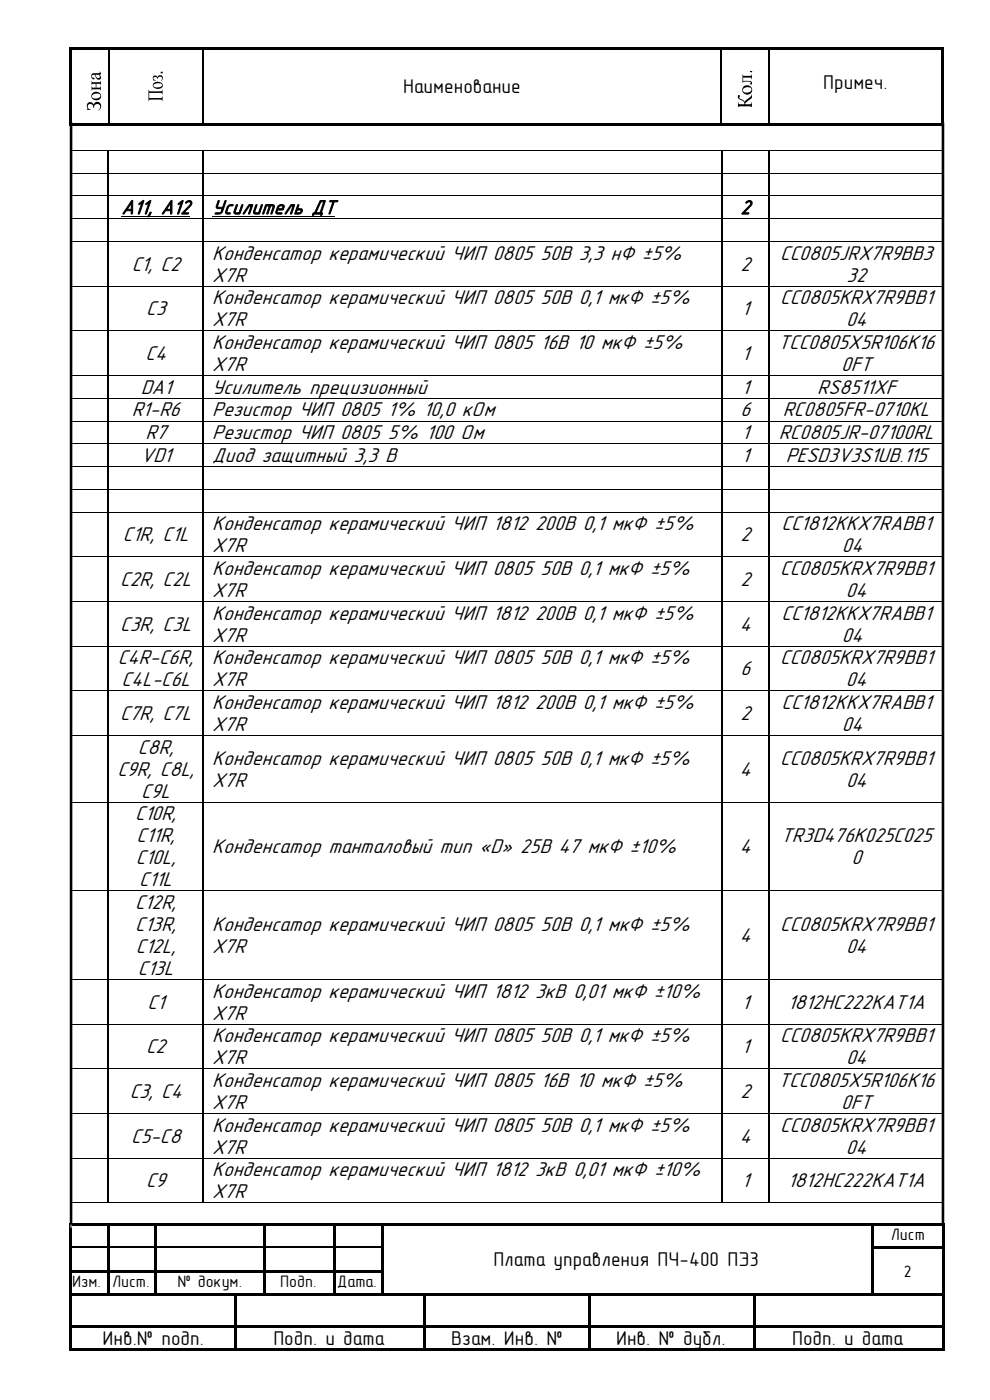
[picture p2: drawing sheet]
<svg xmlns="http://www.w3.org/2000/svg" width="210mm" height="297mm" viewBox="0 0 210 297" stroke-linecap="round" stroke-linejoin="round" font-family="sans-serif">
<g fill="#000">
<path d="M14.8 10h.5v.5h-.5zM14.8 10.5h.5v15.7h-.5zM15.3 10h7.6v.5h-7.6zM19.4 17.2l.2 .2h.3h1.3l.2-.2v.9l-.2-.3h-.8v.8h.8l.2-.3v.9l-.2-.2-.3-.1-1.3 .1-.2 .2v-.9l.2 .3h.7v-.8h-.7l-.2 .3zM22.9 10.5h.3zM22.9 10h.5v.5h-.5zM23.4 10h19.5v.5h-19.5zM31.5 19l.2 .3 .3 .1h2.2l.3-.4v1.1l-.3-.4h-2.5v1.1h2.5l.3-.3v1l-.2-.3-.4-.1h-2.1l-.3 .4zM32.5 16.2a.5 .5 0 0 1 .9 .2 .6 .6 0 0 1 1-.3 .6 .6 0 0 1-.3 1 .46 .46 0 0 0 .1-.8 .46 .46 0 0 0-.7 .4h-.2a.38 .38 0 0 0-.3-.4 .38 .38 0 0 0-.4 .4 .38 .38 0 0 0 .5 .3l-.6 .1zM42.9 10.5h.2zM42.9 10h.5v.5h-.5zM43.4 10h109.5v.5h-109.5z"/>
<path d="M152.9 10.5h.3zM152.9 10h.5v.5h-.5zM153.4 10h9.5v.5h-9.5zM157.5 15.8l.2 .3h.3h1.3l.2-.3v1l-.3-.3h-1.6v.7h1.1a.53 .53 0 0 1 .7 .1 .53 .53 0 0 1 0 .6 .25 .25 0 0 1-.3-.1 .25 .25 0 0 1 .2-.3l-1.2-.2a.33 .33 0 0 0-.4 0 .33 .33 0 0 0-.1 .3zM159.1 15.1h.4a.21 .21 0 0 1-.2 .3 .21 .21 0 0 1-.2-.3zM162.9 10.5h.3zM162.9 10h.5v.5h-.5zM163.4 10h36.4v.5h-36.4zM199.8 10h.5v.5h-.5zM199.8 10.5h.5v15.7h-.5zM14.8 26.2h.5v.5h-.5zM14.9 31.8h.2v.2h-.2z"/>
<path d="M14.9 36.7h.2v.1h-.2zM15.3 26.2h7.6v.5h-7.6zM18.6 21.9a.74 .74 0 0 1 1.3 .3 .86 .86 0 0 1 1.2-.5 .86 .86 0 0 1 .2 1.4l-.5 .3a.68 .68 0 0 0 .5-.9 .68 .68 0 0 0-.9-.4 .68 .68 0 0 0-.5 .8h-.1a.62 .62 0 0 0-.6-.9 .62 .62 0 0 0-.4 1l.5 .3h-.9l.1-.1a1.37 1.37 0 0 1 .1-1.3zM22.8 31.8h.2v.2h-.2zM22.8 36.7h.4v.1h-.4zM22.9 26.2h.5v.5h-.5zM23.4 26.2h19.5v.5h-19.5zM42.9 26.2h.5v.5h-.5zM42.9 31.8h.2v.2h-.2zM42.9 36.7h.4v.1h-.4zM43.4 26.2h109.5v.5h-109.5zM152.9 26.2h.5v.5h-.5z"/>
<path d="M153 31.8h.2v.2h-.2zM153 36.7h.3v.1h-.3zM153.4 26.2h9.5v.5h-9.5zM156.6 20.2a.28 .28 0 0 1 .4 .1 .28 .28 0 0 1-.2 .4l.1 .2 .7 .3 .4 .4 1.3-1.2 .1-.4 .1 .8a2.83 2.83 0 0 0-1.4 1.2l.9 .1a.35 .35 0 0 0 .3-.1 .35 .35 0 0 0 .1-.3l.1 1-.5-.1h-2.1l-.4 .1 .1-1a.35 .35 0 0 0 .1 .3 .35 .35 0 0 0 .4 .1h.8v-.3l-.4-.4-.8-.4-.2-.4zM162.9 31.8h.1v.2h-.1zM162.9 36.7h.3v.1h-.3zM162.9 26.2h.5v.5h-.5zM163.4 26.2h36.4v.5h-36.4zM199.8 26.2h.5v.5h-.5zM200.2 31.8h.1v.2h-.1zM200.2 36.7h.1v.1h-.1zM14.9 41.5h.2v.2h-.2z"/>
<path d="M14.9 46.3h.2v.2h-.2zM14.9 51.1h.2v.2h-.2zM22.8 41.5h.4v.2h-.4zM22.8 46.3h.4v.2h-.4zM22.8 51.1h.4v.2h-.4zM42.9 41.5h.4v.2h-.4zM42.9 46.3h.4v.2h-.4zM42.9 51.1h.4v.2h-.4zM153 41.5h.3v.2h-.3zM153 46.3h.3v.2h-.3zM153 51.1h.3v.2h-.3zM162.9 41.5h.3v.2h-.3z"/>
<path d="M162.9 46.3h.3v.2h-.3zM162.9 51.1h.3v.2h-.3zM200.2 41.5h.1v.2h-.1zM200.2 46.3h.1v.2h-.1zM200.2 51.1h.1v.2h-.1zM14.9 60.6h.2v.2h-.2zM14.9 70.1h.2v.2h-.2zM14.9 79.6h.2v.2h-.2zM22.8 60.6h.4v.2h-.4zM22.8 70.1h.4v.2h-.4zM22.8 79.6h.4v.2h-.4zM42.9 60.6h.4v.2h-.4z"/>
<path d="M42.9 70.1h.4v.2h-.4zM42.9 79.6h.4v.2h-.4zM153 60.6h.3v.2h-.3zM153 70.1h.3v.2h-.3zM153 79.6h.3v.2h-.3zM162.9 60.6h.3v.2h-.3zM162.9 70.1h.3v.2h-.3zM162.9 79.6h.3v.2h-.3zM200.2 60.6h.1v.2h-.1zM200.2 70.1h.1v.2h-.1zM200.2 79.6h.1v.2h-.1zM14.9 84.4h.2v.2h-.2z"/>
<path d="M14.9 89.2h.2v.2h-.2zM14.9 94.1h.2v.1h-.2zM14.9 98.9h.2v.2h-.2zM22.8 84.4h.4v.2h-.4zM22.8 89.2h.4v.2h-.4zM22.8 94.1h.4v.1h-.4zM22.8 98.9h.4v.2h-.4zM42.9 84.4h.4v.2h-.4zM42.9 89.2h.4v.2h-.4zM42.9 94.1h.4v.1h-.4zM42.9 98.9h.4v.2h-.4zM153 84.4h.3v.2h-.3z"/>
<path d="M153 89.2h.3v.2h-.3zM153 94.1h.3v.1h-.3zM153 98.9h.3v.2h-.3zM162.9 84.4h.3v.2h-.3zM162.9 89.2h.3v.2h-.3zM162.9 94.1h.3v.1h-.3zM162.9 98.9h.3v.2h-.3zM200.2 84.4h.1v.2h-.1zM200.2 89.2h.1v.2h-.1zM200.2 94.1h.1v.1h-.1zM200.2 98.9h.1v.2h-.1zM14.9 103.7h.2v.2h-.2z"/>
<path d="M14.9 108.5h.2v.2h-.2zM14.9 118h.2v.2h-.2zM22.8 103.7h.4v.2h-.4zM22.8 108.5h.4v.2h-.4zM22.8 118h.4v.2h-.4zM42.9 103.7h.4v.2h-.4zM42.9 108.5h.4v.2h-.4zM42.9 118h.4v.2h-.4zM153 103.7h.3v.2h-.3zM153 108.5h.3v.2h-.3zM153 118h.3v.2h-.3zM162.9 103.7h.3v.2h-.3z"/>
<path d="M162.9 108.5h.3v.2h-.3zM162.9 118h.3v.2h-.3zM200.2 103.7h.1v.2h-.1zM200.2 108.5h.1v.2h-.1zM200.2 118h.1v.2h-.1zM14.9 127.5h.2v.2h-.2zM14.9 137h.2v.2h-.2zM22.8 127.5h.4v.2h-.4zM22.8 137h.4v.2h-.4zM42.9 127.5h.4v.2h-.4zM42.9 137h.4v.2h-.4zM153 127.5h.3v.2h-.3z"/>
<path d="M153 137h.3v.2h-.3zM162.9 127.5h.3v.2h-.3zM162.9 137h.3v.2h-.3zM200.2 127.5h.1v.2h-.1zM200.2 137h.1v.2h-.1zM14.9 146.5h.2v.1h-.2zM14.9 156h.2v.1h-.2zM22.8 146.5h.4v.1h-.4zM22.8 156h.4v.1h-.4zM42.9 146.5h.4v.1h-.4zM42.9 156h.4v.1h-.4zM153 146.5h.3v.1h-.3z"/>
<path d="M153 156h.3v.1h-.3zM162.9 146.5h.3v.1h-.3zM162.9 156h.3v.1h-.3zM200.2 146.5h.1v.1h-.1zM200.2 156h.1v.1h-.1zM14.9 170.1h.2v.2h-.2zM22.8 170.1h.4v.2h-.4zM42.9 170.1h.4v.2h-.4zM153 170.1h.3v.2h-.3zM162.9 170.1h.3v.2h-.3zM200.2 170.1h.1v.2h-.1zM14.9 188.9h.2v.2h-.2z"/>
<path d="M22.8 188.9h.4v.2h-.4zM42.9 188.9h.4v.2h-.4zM153 188.9h.3v.2h-.3zM162.9 188.9h.3v.2h-.3zM200.2 188.9h.1v.2h-.1zM14.9 207.7h.2v.2h-.2zM14.9 217.2h.2v.1h-.2zM22.8 207.7h.4v.2h-.4zM22.8 217.2h.4v.1h-.4zM42.9 207.7h.4v.2h-.4zM42.9 217.2h.4v.1h-.4zM153 207.7h.3v.2h-.3z"/>
<path d="M153 217.2h.3v.1h-.3zM162.9 207.7h.3v.2h-.3zM162.9 217.2h.3v.1h-.3zM200.2 207.7h.1v.2h-.1zM200.2 217.2h.1v.1h-.1zM14.9 226.7h.2v.1h-.2zM14.9 236.1h.2v.2h-.2zM22.8 226.7h.4v.1h-.4zM22.8 236.1h.4v.2h-.4zM42.9 226.7h.4v.1h-.4zM42.9 236.1h.4v.2h-.4zM153 226.7h.3v.1h-.3z"/>
<path d="M153 236.1h.3v.2h-.3zM162.9 226.7h.3v.1h-.3zM162.9 236.1h.3v.2h-.3zM200.2 226.7h.1v.1h-.1zM200.2 236.1h.1v.2h-.1zM14.8 259.5h.5v.5h-.5zM14.9 245.6h.2v.2h-.2zM14.9 255.1h.2v.2h-.2zM15.3 259.5h7.5v.5h-7.5zM22.8 260h.5zM22.8 259.5h.5v.5h-.5zM22.8 245.6h.4v.2h-.4z"/>
<path d="M22.8 255.1h.2v.2h-.2zM23.3 259.5h9.5v.5h-9.5zM32.8 260h.5zM32.8 259.5h.5v.5h-.5zM33.3 259.5h22.5v.5h-22.5zM42.9 245.6h.4v.2h-.4zM42.9 255.1h.2v.2h-.2zM55.8 260h.5zM55.8 259.5h.5v.5h-.5zM56.3 259.5h14.5v.5h-14.5zM70.8 260h.5zM70.8 259.5h.5v.5h-.5z"/>
<path d="M71.3 259.5h9.5v.5h-9.5zM80.8 260h.5zM80.8 259.5h.5v.5h-.5zM81.3 259.5h103.5v.5h-103.5zM153 245.6h.3v.2h-.3zM153 255.1h.2v.2h-.2zM162.9 245.6h.3v.2h-.3zM162.9 255.1h.1v.2h-.1zM184.8 260h.5zM184.8 259.5h.5v.5h-.5zM185.3 259.5h14.6v.5h-14.6zM199.9 259.5h.5v.5h-.5z"/>
<path d="M200.2 245.6h.1v.2h-.1zM200.2 255.1h.1v.2h-.1zM14.8 260h.5v4.5h-.5zM14.8 264.5h.5v.5h-.5zM14.8 265h.5v4.4h-.5zM14.8 269.4h.5v.6h-.5zM14.8 270h.5v4.4h-.5zM14.8 274.4h.5v.6h-.5zM14.8 275h.5v6.1h-.5zM15.3 269.4h7.5v.5h-7.5zM15.3 274.4h7.5v.5h-7.5zM22.8 260h.5v4.5h-.5z"/>
<path d="M22.8 264.5h.5v.5h-.5zM22.8 265h.5v4.4h-.5zM22.8 269.4h.5v.6h-.5zM22.8 270h.5v4.4h-.5zM22.8 274.4h.5v.5h-.5zM23.3 269.4h9.5v.5h-9.5zM23.3 274.4h9.5v.5h-9.5zM32.8 260h.5v4.5h-.5zM32.8 264.5h.5v.5h-.5zM32.8 265h.5v4.4h-.5zM32.8 269.4h.5v.6h-.5zM32.8 270h.5v4.4h-.5z"/>
<path d="M32.8 274.4h.5v.5h-.5zM33.3 269.4h22.5v.5h-22.5zM33.3 274.4h16.5v.5h-16.5zM49.8 274.9l.5 .1zM49.8 274.4h.5v.5h-.5zM49.8 275h.5v6.1h-.5zM50.3 274.4h5.5v.5h-5.5zM55.8 260h.5v4.5h-.5zM55.8 264.5h.5v.5h-.5zM55.8 265h.5v4.4h-.5zM55.8 269.4h.5v.6h-.5zM55.8 270h.5v4.4h-.5z"/>
<path d="M55.8 274.4h.5v.5h-.5zM56.3 269.4h14.5v.5h-14.5zM56.3 274.4h14.5v.5h-14.5zM70.8 260h.5v4.5h-.5zM70.8 264.5h.5v.5h-.5zM70.8 265h.5v4.4h-.5zM70.8 269.4h.5v.6h-.5zM70.8 270h.5v4.4h-.5zM70.8 274.4h.5v.5h-.5zM71.3 269.4h9.5v.5h-9.5zM71.3 274.4h9.5v.5h-9.5zM80.8 260h.5v4.5h-.5z"/>
<path d="M80.8 264.5h.5v.5h-.5zM80.8 265h.5v4.4h-.5zM80.8 269.4h.5v.6h-.5zM80.8 270h.5v4.4h-.5zM80.8 274.4h.5v.5h-.5zM81.3 274.4h8.5v.5h-8.5zM89.8 274.9l.5 .1zM89.8 274.4h.5v.5h-.5zM89.8 275h.5v6.1h-.5zM90.3 274.4h34.5v.5h-34.5zM124.8 274.9l.5 .1zM124.8 274.4h.5v.5h-.5z"/>
<path d="M124.8 275h.5v6.1h-.5zM125.3 274.4h34.5v.5h-34.5zM159.8 274.9l.5 .1zM159.8 274.4h.5v.5h-.5zM159.8 275h.5v6.1h-.5zM160.3 274.4h24.5v.5h-24.5zM184.8 260h.5v4.5h-.5zM184.8 264.5h.5v.5h-.5zM184.8 265h.5v4.4h-.5zM184.8 269.4h.5v.6h-.5zM184.8 270h.5v4.4h-.5zM184.8 274.4h.5v.5h-.5z"/>
<path d="M185.3 264.5h14.6v.5h-14.6zM185.3 274.4h14.6v.5h-14.6zM199.9 260h.5v4.5h-.5zM199.9 264.5h.5v.5h-.5zM199.9 265h.5v4.4h-.5zM199.9 269.4h.5v.6h-.5zM199.9 270h.5v4.4h-.5zM199.9 274.4h.5v.6h-.5zM199.9 275h.5v6.1h-.5zM14.8 281.1h.5v.5h-.5zM14.8 281.6h.5v4.4h-.5zM14.8 286h.5v.6h-.5z"/>
<path d="M15.3 281.1h34.5v.5h-34.5zM15.3 286h34.5v.6h-34.5zM49.8 281.1h.5v.5h-.5zM49.8 281.6h.5v4.4h-.5zM49.8 286h.5v.6h-.5zM50.3 281.1h39.5v.5h-39.5zM50.3 286h39.5v.6h-39.5zM89.8 281.1h.5v.5h-.5zM89.8 281.6h.5v4.4h-.5zM89.8 286h.5v.6h-.5zM90.3 281.1h34.5v.5h-34.5zM90.3 286h34.5v.6h-34.5z"/>
<path d="M124.8 281.1h.5v.5h-.5zM124.8 281.6h.5v4.4h-.5zM124.8 286h.5v.6h-.5zM125.3 281.1h34.5v.5h-34.5zM125.3 286h34.5v.6h-34.5zM159.8 281.1h.5v.5h-.5zM159.8 281.6h.5v4.4h-.5zM159.8 286h.5v.6h-.5zM160.3 281.1h39.6v.5h-39.6zM160.3 286h39.6v.6h-39.6zM199.9 281.1h.5v.5h-.5zM199.9 281.6h.5v4.4h-.5z"/>
<path d="M199.9 286h.5v.6h-.5z"/>
<path d="M19.5 15.6l1.6-.1-.1-.3a.34 .34 0 0 1 .4 .3 .34 .34 0 0 1-.3 .4l.2 .2a.54 .54 0 0 1-.2 .8 .54 .54 0 0 1-.8-.5 .45 .45 0 0 0-.2-.5 .45 .45 0 0 0-.6 .2 .41 .41 0 0 0 .5 .5 .28 .28 0 0 1-.2 .3 .28 .28 0 0 1-.3-.3l-.1-.4zM20.2 15.9l.1 .2a.41 .41 0 0 0 .6 .5 .41 .41 0 0 0 .1-.7z"/>
<path d="M32.6 17.6a1.13 1.13 0 0 1 1.2-.2 1.13 1.13 0 0 1 .7 .9 1.15 1.15 0 0 1-1.1 .6 1.15 1.15 0 0 1-1-.9zM32.6 17.9a.42 .42 0 0 0 .1 .5 .42 .42 0 0 0 .5 .1 .8 .8 0 0 0 1.1-.6 1.52 1.52 0 0 0-1.7 0z"/>
<path d="M157.4 19.1a1.05 1.05 0 0 1 2.1 0 1.05 1.05 0 0 1-2.1 0zM157.7 18.8a.57 .57 0 0 0 0 .7 .57 .57 0 0 0 .7 .2 .66 .66 0 0 0 .8-.3 .66 .66 0 0 0 0-.8 1.47 1.47 0 0 0-1.5 .2z"/>
<path d="M19.6 19.8a.98 .98 0 0 1 1.5-.1 .98 .98 0 0 1-.2 1.5 .98 .98 0 0 1-1.2-.2 .98 .98 0 0 1-.1-1.2zM19.6 20.1a.54 .54 0 0 0 .1 .7 .54 .54 0 0 0 .7 .1 .64 .64 0 0 0 .7-.2 .64 .64 0 0 0 .1-.7 1.46 1.46 0 0 0-1.6 .1z"/>
<circle cx="34.3" cy="15.4" r=".22"/>
</g>
<path d="M23 10.5v15.7M43 10.5v15.7M153 10.5v15.7M163 10.5v15.7M15.3 264.6h7.5M23.3 264.6h9.5M33.3 264.6h22.5M56.3 264.6h14.5M71.3 264.6h9.5" fill="none" stroke="#000" stroke-width=".25"/>
<path d="M15.1 258v2.5" fill="none" stroke="#0f0" stroke-width=".34"/>
<path d="M15.1 26v233.8M200 26v233.8" fill="none" stroke="#000" stroke-width=".55"/>
<g fill="none" stroke="#000" stroke-width=".21">
<path d="M15 32v4.7M15 36.8v4.7M15.1 31.9h7.7M15.1 36.7h7.7M23 31.9h19.9M23.2 36.7h19.7M43.1 31.9h109.9M43.3 36.7h109.7M153.2 31.9h9.7M153.3 36.7h9.6M163 31.9h37.2M163.2 36.7h37"/>
<path d="M200.2 32v4.7M200.2 36.8v4.7M15 41.7v4.6M15 46.5v4.6M15 51.3v9.3M15.1 41.6h7.7M15.1 46.4h7.7M15.1 51.2h7.7M23.2 41.6h19.7M23.2 46.4h19.7M23.2 51.2h19.7M25.7 45.8h14.6"/>
<path d="M43.3 41.6h109.7M43.3 46.4h109.7M43.3 51.2h109.7M45 45.8h26.1M153.3 41.6h9.6M153.3 46.4h9.6M153.3 51.2h9.6M163.2 41.6h37M163.2 46.4h37M163.2 51.2h37M200.2 41.7v4.6M200.2 46.5v4.6"/>
<path d="M200.2 51.3v9.3M15 60.8v9.3M15 70.3v9.3M15 79.8v4.6M15.1 60.7h7.7M15.1 70.2h7.7M15.1 79.7h7.7M23.2 60.7h19.7M23.2 70.2h19.7M23.2 79.7h19.7M43.3 60.7h109.7M43.3 70.2h109.7"/>
<path d="M43.3 79.7h109.7M153.3 60.7h9.6M153.3 70.2h9.6M153.3 79.7h9.6M163.2 60.7h37M163.2 70.2h37M163.2 79.7h37M200.2 60.8v9.3M200.2 70.3v9.3M200.2 79.8v4.6M15 84.6v4.6M15 89.4v4.7"/>
<path d="M15 94.2v4.7M15 99.1v4.6M15.1 84.5h7.7M15.1 89.3h7.7M15.1 94.1h7.7M15.1 99h7.7M23.2 84.5h19.7M23.2 89.3h19.7M23.2 94.1h19.7M23.2 99h19.7M43.3 84.5h109.7M43.3 89.3h109.7"/>
<path d="M43.3 94.1h109.7M43.3 99h109.7M153.3 84.5h9.6M153.3 89.3h9.6M153.3 94.1h9.6M153.3 99h9.6M163.2 84.5h37M163.2 89.3h37M163.2 94.1h37M163.2 99h37M200.2 84.6v4.6M200.2 89.4v4.7"/>
<path d="M200.2 94.2v4.7M200.2 99.1v4.6M15 103.9v4.6M15 108.7v9.3M15 118.2v9.3M15.1 103.8h7.7M15.1 108.6h7.7M15.1 118.1h7.7M23.2 103.8h19.7M23.2 108.6h19.7M23.2 118.1h19.7M43.3 103.8h109.7"/>
<path d="M43.3 108.6h109.7M43.3 118.1h109.7M153.3 103.8h9.6M153.3 108.6h9.6M153.3 118.1h9.6M163.2 103.8h37M163.2 108.6h37M163.2 118.1h37M200.2 103.9v4.6M200.2 108.7v9.3M200.2 118.2v9.3M15 127.7v9.3"/>
<path d="M15 137.2v9.3M15.1 127.6h7.7M15.1 137.1h7.7M23.2 127.6h19.7M23.2 137.1h19.7M43.3 127.6h109.7M43.3 137.1h109.7M153.3 127.6h9.6M153.3 137.1h9.6M163.2 127.6h37M163.2 137.1h37M200.2 127.7v9.3"/>
<path d="M200.2 137.2v9.3M15 146.6v9.4M15 156.1v14M15.1 146.6h7.7M15.1 156h7.7M23.2 146.6h19.7M23.2 156h19.7M43.3 146.6h109.7M43.3 156h109.7M153.3 146.6h9.6M153.3 156h9.6M163.2 146.6h37"/>
<path d="M163.2 156h37M200.2 146.6v9.4M200.2 156.1v14M15 170.3v18.6M15.1 170.2h7.7M23.2 170.2h19.7M43.3 170.2h109.7M153.3 170.2h9.6M163.2 170.2h37M200.2 170.3v18.6M15 189.1v18.6M15.1 189h7.7"/>
<path d="M23.2 189h19.7M43.3 189h109.7M153.3 189h9.6M163.2 189h37M200.2 189.1v18.6M15 207.9v9.3M15 217.3v9.4M15.1 207.8h7.7M15.1 217.3h7.7M23.2 207.8h19.7M23.2 217.3h19.7M43.3 207.8h109.7"/>
<path d="M43.3 217.3h109.7M153.3 207.8h9.6M153.3 217.3h9.6M163.2 207.8h37M163.2 217.3h37M200.2 207.9v9.3M200.2 217.3v9.4M15 226.8v9.3M15 236.3v9.3M15.1 226.7h7.7M15.1 236.2h7.7M23.2 226.7h19.7"/>
<path d="M23.2 236.2h19.7M43.3 226.7h109.7M43.3 236.2h109.7M153.3 226.7h9.6M153.3 236.2h9.6M163.2 226.7h37M163.2 236.2h37M200.2 226.8v9.3M200.2 236.3v9.3M15 245.8v9.3M15.1 245.7h7.7M15.1 255.2h7.7"/>
<path d="M23 255.2h19.9M23.2 245.7h19.7M43.1 255.2h109.9M43.3 245.7h109.7M153.2 255.2h9.7M153.3 245.7h9.6M163 255.2h37.2M163.2 245.7h37M200.2 245.8v9.3"/>
</g>
<g fill="none" stroke="#000" stroke-width=".34">
<path d="M23 32v4.7M23 36.8v4.7M43.1 32v4.7M43.1 36.8v4.7M153.2 32v4.7M153.2 36.8v4.7M163 32v4.7M163 36.8v4.7M23 41.7v4.6M23 46.5v4.6M23 51.3v9.3M43.1 41.7v4.6"/>
<path d="M43.1 46.5v4.6M43.1 51.3v9.3M153.2 41.7v4.6M153.2 46.5v4.6M153.2 51.3v9.3M163 41.7v4.6M163 46.5v4.6M163 51.3v9.3M23 60.8v9.3M23 70.3v9.3M23 79.8v4.6M43.1 60.8v9.3"/>
<path d="M43.1 70.3v9.3M43.1 79.8v4.6M153.2 60.8v9.3M153.2 70.3v9.3M153.2 79.8v4.6M163 60.8v9.3M163 70.3v9.3M163 79.8v4.6M23 84.6v4.6M23 89.4v4.7M23 94.2v4.7M23 99.1v4.6"/>
<path d="M43.1 84.6v4.6M43.1 89.4v4.7M43.1 94.2v4.7M43.1 99.1v4.6M153.2 84.6v4.6M153.2 89.4v4.7M153.2 94.2v4.7M153.2 99.1v4.6M163 84.6v4.6M163 89.4v4.7M163 94.2v4.7M163 99.1v4.6"/>
<path d="M23 103.9v4.6M23 108.7v9.3M23 118.2v9.3M43.1 103.9v4.6M43.1 108.7v9.3M43.1 118.2v9.3M153.2 103.9v4.6M153.2 108.7v9.3M153.2 118.2v9.3M163 103.9v4.6M163 108.7v9.3M163 118.2v9.3"/>
<path d="M23 127.7v9.3M23 137.2v9.3M43.1 127.7v9.3M43.1 137.2v9.3M153.2 127.7v9.3M153.2 137.2v9.3M163 127.7v9.3M163 137.2v9.3M23 146.6v9.4M23 156.1v14M43.1 146.6v9.4M43.1 156.1v14"/>
<path d="M153.2 146.6v9.4M153.2 156.1v14M163 146.6v9.4M163 156.1v14M23 170.3v18.6M43.1 170.3v18.6M153.2 170.3v18.6M163 170.3v18.6M23 189.1v18.6M43.1 189.1v18.6M153.2 189.1v18.6M163 189.1v18.6"/>
<path d="M23 207.9v9.3M23 217.3v9.4M43.1 207.9v9.3M43.1 217.3v9.4M153.2 207.9v9.3M153.2 217.3v9.4M163 207.9v9.3M163 217.3v9.4M23 226.8v9.3M23 236.3v9.3M43.1 226.8v9.3M43.1 236.3v9.3"/>
<path d="M153.2 226.8v9.3M153.2 236.3v9.3M163 226.8v9.3M163 236.3v9.3M23 245.8v9.3M43.1 245.8v9.3M153.2 245.8v9.3M163 245.8v9.3"/>
</g>
<g font-size="4.5">
<text x="25.7" y="45.4">А11, A12</text>
<text x="45" y="45.4">Усилитель ДТ</text>
<text x="157.1" y="45.4">2</text>
<text x="27.9" y="57.4">C1, C2</text>
<text x="45" y="59.7">X7R</text>
<text x="45" y="55.1">Конденсатор керамический ЧИП 0805 50В 3,3 нФ ±5%</text>
<text x="157.1" y="57.4">2</text>
<text x="165.5" y="55.1">CC0805JRX7R9BB3</text>
<text x="179.6" y="59.7">32</text>
<text x="45" y="64.6">Конденсатор керамический ЧИП 0805 50В 0,1 мкФ ±5%</text>
<text x="165.5" y="64.6">CC0805KRX7R9BB1</text>
<text x="31" y="66.9">C3</text>
<text x="45" y="69.2">X7R</text>
<text x="157.4" y="66.9">1</text>
<text x="179.5" y="69.2">04</text>
<text x="30.9" y="76.4">C4</text>
<text x="45" y="74">Конденсатор керамический ЧИП 0805 16В 10 мкФ ±5%</text>
<text x="157.4" y="76.4">1</text>
<text x="165.1" y="74">TCC0805X5R106K16</text>
<text x="29.8" y="83.5">DA1</text>
<text x="45" y="78.7">X7R</text>
<text x="45" y="83.5">Усилитель прецизионный</text>
<text x="157.4" y="83.5">1</text>
<text x="173.4" y="83.5">RS8511XF</text>
<text x="178.4" y="78.7">0FT</text>
<text x="27.9" y="88.4">R1-R6</text>
<text x="45" y="88.4">Резистор ЧИП 0805 1% 10,0 кОм</text>
<text x="157.1" y="88.4">6</text>
<text x="166.1" y="88.4">RC0805FR-0710KL</text>
<text x="30.9" y="93.2">R7</text>
<text x="45" y="93.2">Резистор ЧИП 0805</text>
<text x="82.3" y="93.2">5% 100 Ом</text>
<text x="157.4" y="93.2">1</text>
<text x="165.2" y="93.2">RC0805JR-07100RL</text>
<text x="29.8" y="98">VD1</text>
<text x="45" y="98">Диод защитный 3,3 B</text>
<text x="157.4" y="98">1</text>
<text x="166.7" y="98">PESD3V3S1UB.115</text>
<text x="45" y="112.5">Конденсатор керамический ЧИП 1812 200В 0,1 мкФ ±5%</text>
<text x="165.8" y="112.5">CC1812KKX7RABB1</text>
<text x="26.1" y="114.8">C1R, C1L</text>
<text x="45" y="117.1">X7R</text>
<text x="157.1" y="114.8">2</text>
<text x="178.6" y="117.1">04</text>
<text x="25.5" y="124.3">C2R, C2L</text>
<text x="45" y="122">Конденсатор керамический ЧИП 0805 50В 0,1 мкФ ±5%</text>
<text x="157.1" y="124.3">2</text>
<text x="165.5" y="122">CC0805KRX7R9BB1</text>
<text x="45" y="131.4">Конденсатор керамический ЧИП 1812 200В 0,1 мкФ ±5%</text>
<text x="45" y="126.6">X7R</text>
<text x="165.8" y="131.4">CC1812KKX7RABB1</text>
<text x="179.5" y="126.6">04</text>
<text x="25.5" y="133.8">C3R, C3L</text>
<text x="45" y="136.1">X7R</text>
<text x="156.9" y="133.8">4</text>
<text x="178.6" y="136.1">04</text>
<text x="25" y="140.9">C4R-C6R,</text>
<text x="45" y="140.9">Конденсатор керамический ЧИП 0805 50В 0,1 мкФ ±5%</text>
<text x="157.1" y="143.3">6</text>
<text x="165.5" y="140.9">CC0805KRX7R9BB1</text>
<text x="25.8" y="145.6">C4L-C6L</text>
<text x="45" y="145.6">X7R</text>
<text x="179.5" y="145.6">04</text>
<text x="25.5" y="152.7">C7R, C7L</text>
<text x="45" y="155.1">X7R</text>
<text x="45" y="150.4">Конденсатор керамический ЧИП 1812 200В 0,1 мкФ ±5%</text>
<text x="157.1" y="152.7">2</text>
<text x="165.8" y="150.4">CC1812KKX7RABB1</text>
<text x="178.6" y="155.1">04</text>
<text x="29.3" y="159.9">C8R,</text>
<text x="24.9" y="164.6">C9R, C8L,</text>
<text x="45" y="166.9">X7R</text>
<text x="45" y="162.2">Конденсатор керамический ЧИП 0805 50В 0,1 мкФ ±5%</text>
<text x="156.9" y="164.6">4</text>
<text x="165.5" y="162.2">CC0805KRX7R9BB1</text>
<text x="179.5" y="166.9">04</text>
<text x="30" y="169.2">C9L</text>
<text x="28.7" y="174">C10R,</text>
<text x="29" y="178.7">C11R,</text>
<text x="165.7" y="178.7">TR3D476K025C025</text>
<text x="28.8" y="183.3">C10L,</text>
<text x="45" y="181">Конденсатор танталовый тип «D» 25В 47 мкФ ±10%</text>
<text x="156.9" y="181">4</text>
<text x="180.6" y="183.3">0</text>
<text x="29.6" y="188">C11L</text>
<text x="28.7" y="192.8">C12R,</text>
<text x="28.7" y="197.5">C13R,</text>
<text x="45" y="197.5">Конденсатор керамический ЧИП 0805 50В 0,1 мкФ ±5%</text>
<text x="165.5" y="197.5">CC0805KRX7R9BB1</text>
<text x="28.8" y="202.1">C12L,</text>
<text x="45" y="202.1">X7R</text>
<text x="156.9" y="199.8">4</text>
<text x="179.5" y="202.1">04</text>
<text x="29.3" y="206.8">C13L</text>
<text x="31.3" y="214">C1</text>
<text x="45" y="211.6">Конденсатор керамический ЧИП 1812 3кВ 0,01 мкФ ±10%</text>
<text x="157.4" y="214">1</text>
<text x="167.1" y="214">1812HC222KAT1A</text>
<text x="45" y="216.3">X7R</text>
<text x="45" y="221.1">Конденсатор керамический ЧИП 0805 50В 0,1 мкФ ±5%</text>
<text x="165.5" y="221.1">CC0805KRX7R9BB1</text>
<text x="31" y="223.4">C2</text>
<text x="45" y="225.8">X7R</text>
<text x="157.4" y="223.4">1</text>
<text x="179.5" y="225.8">04</text>
<text x="27.5" y="232.9">C3, C4</text>
<text x="45" y="230.6">Конденсатор керамический ЧИП 0805 16В 10 мкФ ±5%</text>
<text x="157.1" y="232.9">2</text>
<text x="165.1" y="230.6">TCC0805X5R106K16</text>
<text x="45" y="235.2">X7R</text>
<text x="178.4" y="235.2">0FT</text>
<text x="27.8" y="242.4">C5-C8</text>
<text x="45" y="244.7">X7R</text>
<text x="45" y="240.1">Конденсатор керамический ЧИП 0805 50В 0,1 мкФ ±5%</text>
<text x="156.9" y="242.4">4</text>
<text x="165.5" y="240.1">CC0805KRX7R9BB1</text>
<text x="179.5" y="244.7">04</text>
<text x="31" y="251.9">C9</text>
<text x="45" y="249.6">Конденсатор керамический ЧИП 1812 3кВ 0,01 мкФ ±10%</text>
<text x="157.4" y="251.9">1</text>
<text x="167.1" y="251.9">1812HC222KAT1A</text>
<text x="45" y="254.2">X7R</text>
</g>
<g font-size="4.2">
<text x="85.5" y="19.8">Наименование</text>
<text x="174.6" y="19">Примеч.</text>
<text x="104.7" y="268.6">Плата управления ПЧ-400 ПЭ3</text>
<text x="21.8" y="285.4">Инв.№ подп.</text>
<text x="58" y="285.4">Подп. и дата</text>
<text x="95.7" y="285.4">Взам. Инв. №</text>
<text x="130.7" y="285.4">Инв. № дубл.</text>
<text x="168" y="285.4">Подп. и дата</text>
</g>
<g font-size="3.5">
<text x="189" y="263.1">Лист</text>
<text x="15.3" y="273.1">Изм.</text>
<text x="23.8" y="273.1">Лист.</text>
<text x="37.6" y="273.1">№ докум.</text>
<text x="59.4" y="273.1">Подп.</text>
<text x="71.5" y="273.1">Дата.</text>
<text x="191.7" y="270.9">2</text>
</g>
</svg>
